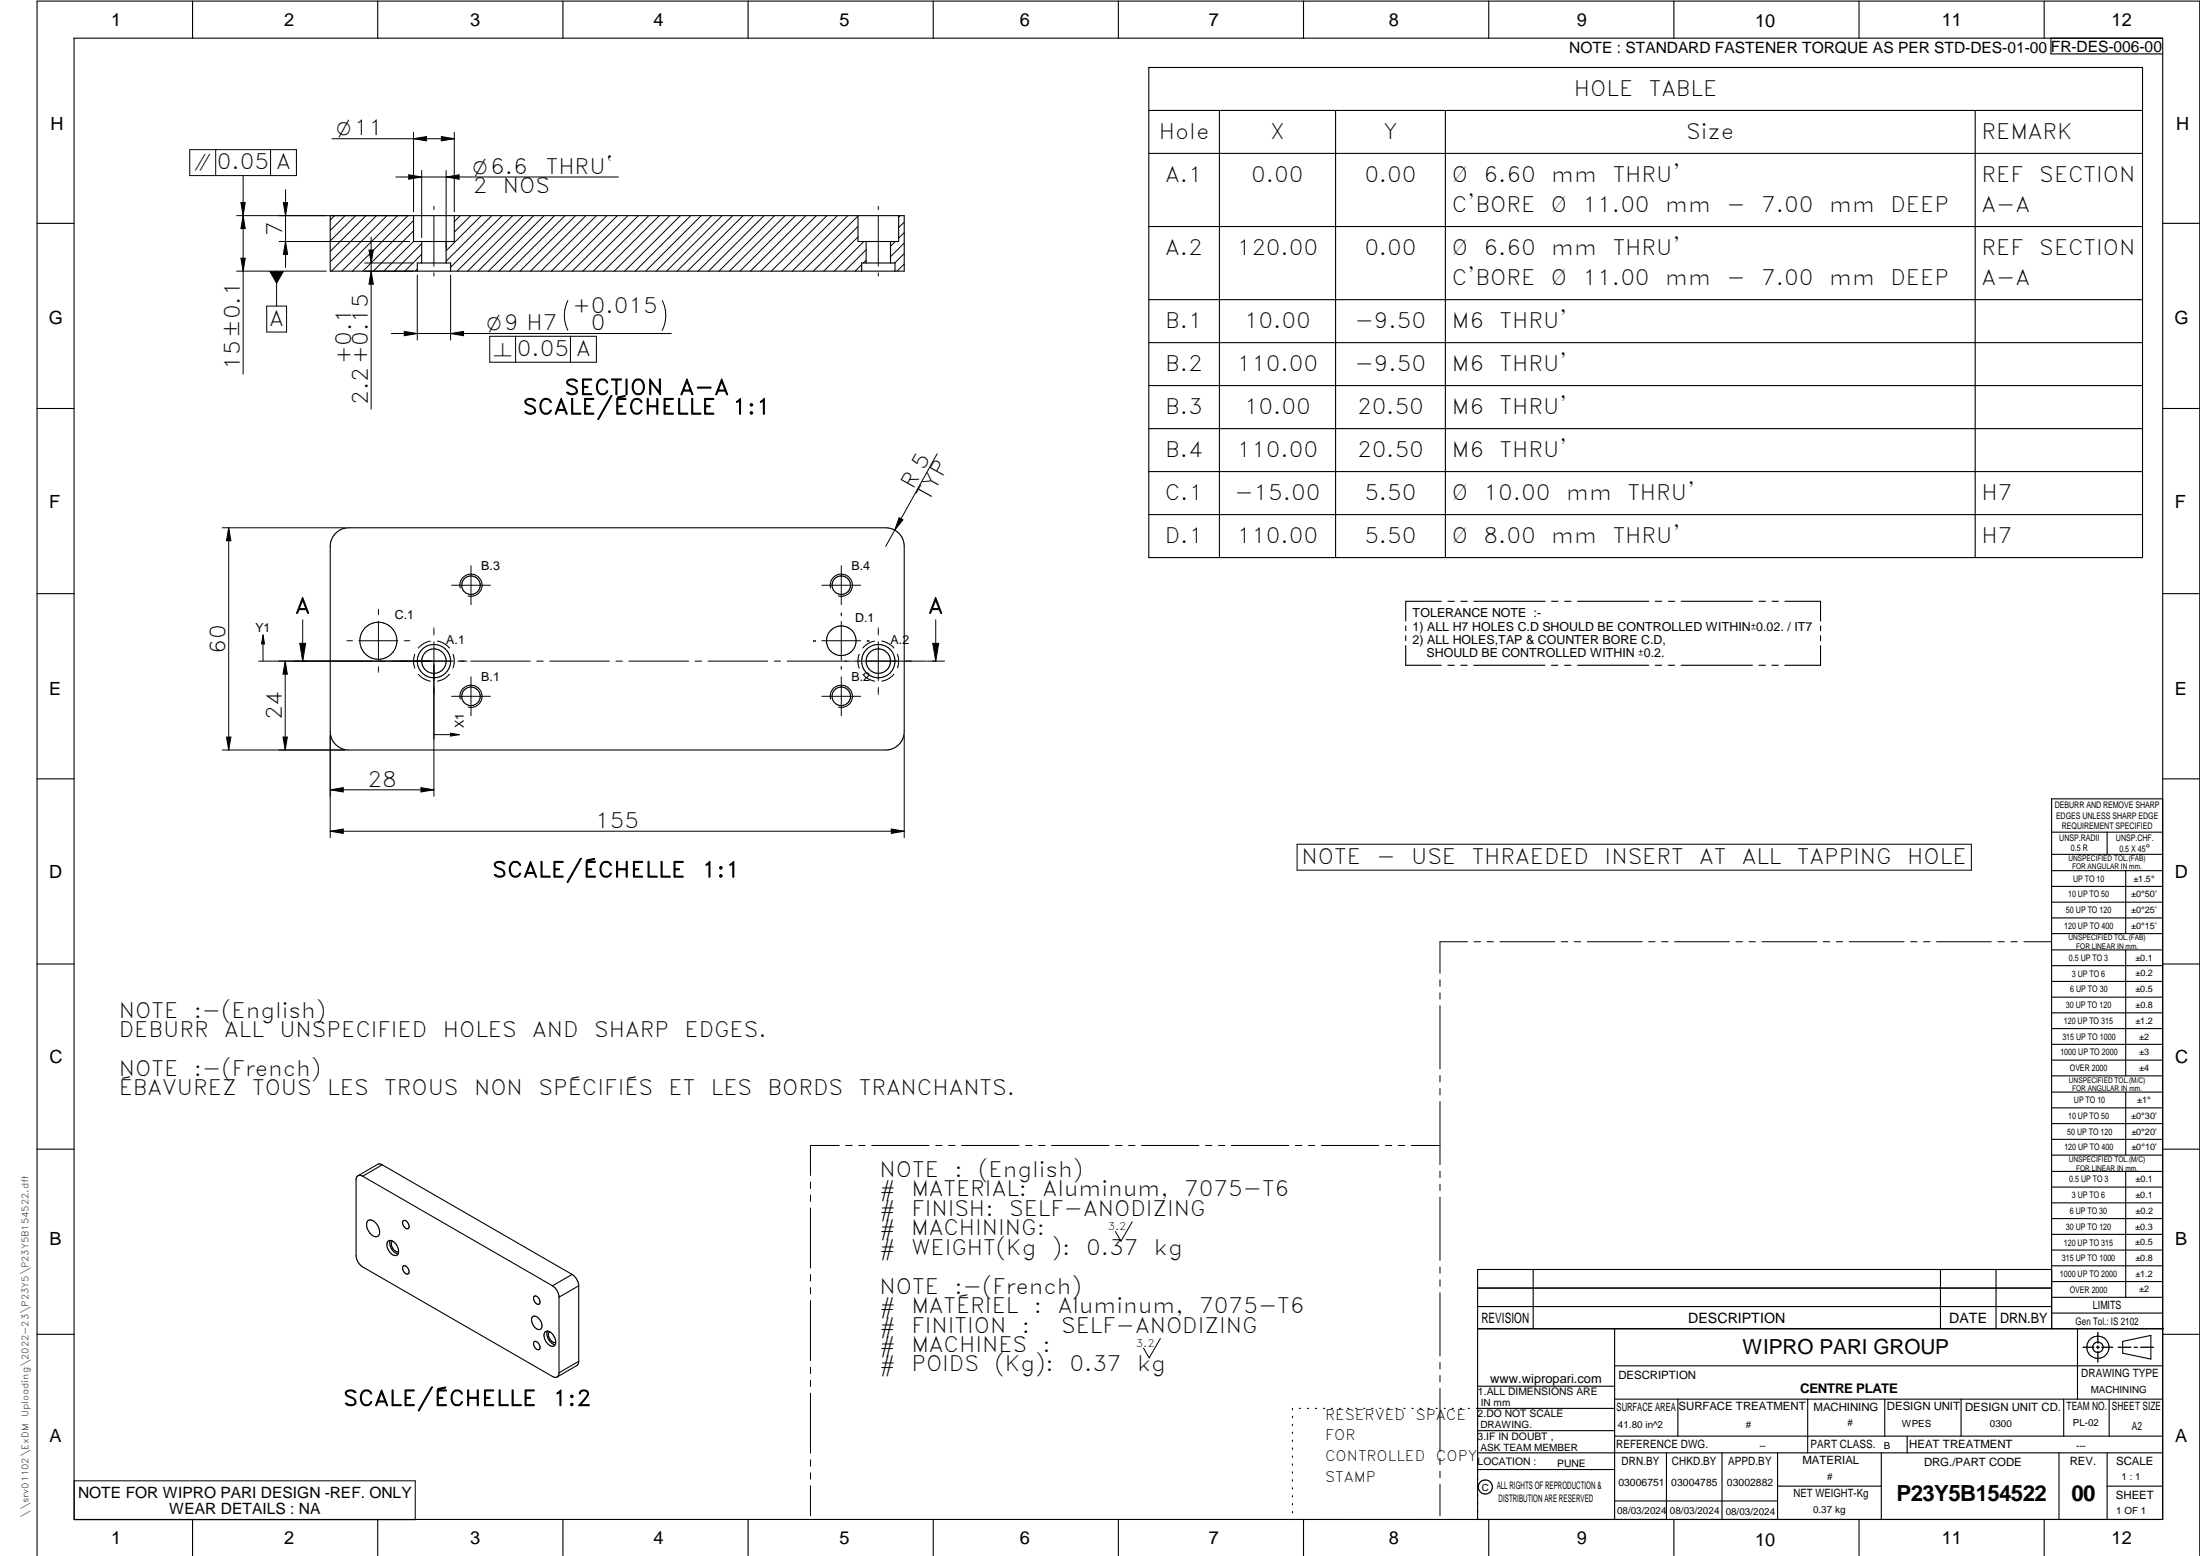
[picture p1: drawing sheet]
<svg xmlns="http://www.w3.org/2000/svg" width="594mm" height="420mm" viewBox="0 0 594 420" stroke-linecap="round" stroke-linejoin="round" font-family="sans-serif">
<g fill="none" stroke="#000" stroke-width=".3">
<path d="M20 10.3h564v400h-564zM52 .3v10M102 .3v10M152 .3v10M202 .3v10M252 .3v10M302 .3v10M310.2 18.2h268.4v132.4h-268.4zM352 .3v10M402 .3v10M452 .3v10M502 .3v10"/>
<path d="M552 .3v10M553.8 10.3v4.3h30.2M310.2 29.8h268.4M329.3 29.8v120.8M360.7 29.8v120.8M390.3 29.8v120.8M533.4 29.8v120.8M89.2 58.2h155v15h-155zM111.7 58.2v7h11v-7M231.7 58.2v7h11v-7M310.2 41.4h268.4M10 60.3h10"/>
<path d="M112.7 73.2v-2.2h9v2.2M113.9 65.2v5.8M120.5 65.2v5.8M232.7 73.2v-2.2h9v2.2M233.9 65.2v5.8M240.5 65.2v5.8M310.2 61.2h268.4M584 60.3h10M310.2 80.9h268.4M310.2 92.5h268.4M10 110.3h10M310.2 104.1h268.4"/>
<path d="M310.2 115.7h268.4M584 110.3h10M310.2 127.3h268.4M310.2 139h268.4M90.7 144l1.6-1.1 1.9-.4h145a5 5 0 0 1 5 5v50a5 5 0 0 1-5 5h-145a5 5 0 0 1-5-5v-50l.3-1.9zM10 160.3h10M379.6 169v1.3M379.6 171.7v1.3M379.6 174.3v5.3h9.6M389.2 162.4h-9.6v5.3M391 179.6h1.7M391 162.4h1.7"/>
<path d="M394.5 179.6h1.7M394.5 162.4h1.7M398 179.6h19.2M398 162.4h19.2M419 179.6h1.7M419 162.4h1.7M422.5 179.6h1.7M422.5 162.4h1.7M426 179.6h19.2M426 162.4h19.2M447 179.6h1.7M447 162.4h1.7"/>
<path d="M450.5 179.6h1.7M450.5 162.4h1.7M454 179.6h19.2M454 162.4h19.2M475 179.6h1.7M475 162.4h1.7M478.5 179.6h1.7M478.5 162.4h1.7M482 162.4h9.6v5.3M491.6 174.3v5.3h-9.6M491.6 169v1.3M491.6 171.7v1.3"/>
<path d="M584 160.3h10M10 210.3h10M584 215.7h-30v143.1M584 210.3h10M554 230.7h30M554 224.7h30M554 235.1h30M554 239.4h30M569 224.7v6M574 235.1v17M554 243.6h30M554 247.9h30"/>
<path d="M554 252.1h30M554 256.5h30M574 256.5v34M10 260.3h10M554 260.8h30M554 265h30M554 269.3h30M554 273.5h30M554 277.7h30M584 260.3h10M554 282h30M554 286.3h30"/>
<path d="M554 290.5h30M554 294.9h30M554 299.1h30M574 294.9v17M10 310.3h10M97.9 317.6l51.3 29.6M97.9 317.6a1.08 1.08 0 0 0-1.2-.1 1.08 1.08 0 0 0-.5 1.1v20.4a3.9 3.9 0 0 0 1.7 3.1l51.3 29.6a1.07 1.07 0 0 0 1.2 .1 1.07 1.07 0 0 0 .6-1.1M103.2 314.5l51.3 29.6M103.2 314.5l-5.3 3.1M103.2 314.5l-.7-.2-.5 .1-5.3 3.1M554 303.4h30M554 307.7h30"/>
<path d="M554 311.9h30M554 316.3h30M574 316.3v34M584 310.3h10M99.3 329.7a2.06 2.06 0 0 1 2.8 1.5 1.89 1.89 0 0 1-.3 2.7 3.2 3.2 0 0 1-2.5-4.2zM104.7 335.2a1.91 1.91 0 0 1 2.7 1.5 1.4 1.4 0 0 1-.7 2.3 2.98 2.98 0 0 1-2-3.8zM105.4 334.9a3.1 3.1 0 0 0 2.1 3.7M106 335.1a1.92 1.92 0 0 0 1.6 2.9M109 329.6a1.44 1.44 0 0 1 1.2 2.1 1.44 1.44 0 0 1-1.2-2.1zM554 320.5h30M554 324.8h30M554 329.1h30"/>
<path d="M554 333.3h30M554 337.5h30M108.8 341.9a1.32 1.32 0 0 1 1.4 .4 1.32 1.32 0 0 1 .2 1.4 .81 .81 0 0 1-.8 .3 .81 .81 0 0 1-.6-.7l-.3-.9zM143.8 355.5a2.05 2.05 0 0 1 2.5 2.1 .98 .98 0 0 1-.4 1.3 .98 .98 0 0 1-1.3-.3 2.42 2.42 0 0 1-.8-3.1zM144.2 350.1a1.16 1.16 0 0 1 1.6 1.2 .64 .64 0 0 1-.2 .9 .64 .64 0 0 1-.9-.3l-.5-.8zM147.2 359.7a1.5 1.5 0 0 1 2.2 .8 2.26 2.26 0 0 1 .2 2.9 2.48 2.48 0 0 1-2.7-2.5zM147.8 359.4a3 3 0 0 0 2.1 3.7M148.4 359.6a1.94 1.94 0 0 0 1.7 2.9M149.2 347.2a4 4 0 0 1 1.8 3.1M151 350.3v20.4M154.5 344.1l-5.3 3.1M154.5 344.1a3.9 3.9 0 0 1 1.8 3.1"/>
<path d="M156.3 347.2v20.4M156.3 347.2l-5.3 3.1M399 358.8h185.3M399 352.8h155M399 347.8h155M414 342.8v16M436 358.8v51.5M524 342.8v16M539 342.8v16M554 342.8h-155v67.5M554 341.8h30M554 346.1h30"/>
<path d="M554 350.3h30M554 354.6h30M561 358.8v19M10 360.3h10M144.2 362.4a1.16 1.16 0 0 1 1.6 1.2 .63 .63 0 0 1-.2 .8 .63 .63 0 0 1-.9-.2l-.5-.8zM156.3 367.6l-.2 .7-.4 .4-5.3 3.1M156.3 367.6l-5.3 3.1M399 374.3h37M436 368.8h148M436 377.8h148M453.1 377.8v10M488.1 377.8v14.5"/>
<path d="M508.9 377.8v10M529.6 377.8v10M557.3 377.8v10M569.5 377.8v10M573.2 362.2l7.6-1.6v6.4l-7.6-1.6zM584 360.3h10M349 380.3v.3M349 382.4v.4M349 384.6v.3M349 386.7v.4M349 388.9v.3M349 391v.4"/>
<path d="M349 393.2v.3M349 395.3v.3M349 397.4v.4M349 399.6v.3M350.9 380.3h.3M353 380.3h.3M355.2 380.3h.3M357.4 380.3h.3M359.6 380.3h.3M361.7 380.3h.3M363.9 380.3h.3M366.1 380.3h.3"/>
<path d="M368.3 380.3h.3M370.4 380.3h.3M372.6 380.3h.3M374.8 380.3h.3M376.9 380.3h.4M379.1 380.3h.3M381.3 380.3h.3M383.4 380.3h.4M385.6 380.3h.4M387.8 380.3h.3M390 380.3h.3M392.1 380.3h.4"/>
<path d="M394.3 380.3h.4M396.5 380.3h.3M399 396.8h37M399 392.3h185M399 386.3h37M436 387.8h148M436 380.3h-37.3M450 392.3v18M465 392.3v18M480 392.3v18M508 392.3v18M515 387.8v4.5"/>
<path d="M556 392.3v18M569 392.3v18M52 410.3v9.8M102 410.3v9.8M152 410.3v9.8M202 410.3v9.8M252 410.3v9.8M302 410.3v9.8M349 401.7v.4M349 403.9v.3M349 406v.4M349 408.2v.3"/>
<path d="M352 410.3v9.8M402 410.3v9.8M436 405.3h44M452 410.3v9.8M480 401.3h28M502 410.3v9.8M552 410.3v9.8M569 401.3h15M10 420.1v-419.8h584v419.8"/>
<circle cx="127.2" cy="158" r="2.5"/>
<circle cx="227.2" cy="158" r="2.5"/>
<circle cx="102.2" cy="173" r="5"/>
<circle cx="117.2" cy="178.5" r="3.3"/>
<circle cx="117.2" cy="178.5" r="4.5"/>
<circle cx="227.2" cy="173" r="4"/>
<circle cx="237.2" cy="178.5" r="3.3"/>
<circle cx="237.2" cy="178.5" r="4.5"/>
<circle cx="127.2" cy="188" r="2.5"/>
<circle cx="227.2" cy="188" r="2.5"/>
<circle cx="566.5" cy="363.8" r="1.4"/>
<circle cx="566.5" cy="363.8" r="3"/>
<circle cx="401.1" cy="401.5" r="1.91"/>
</g>
<g fill="none" stroke="#000" stroke-width=".27">
<path d="M89.6 37.5h33.1M111.7 35.7v21.5M111.7 37.5l3.5-.6v1.1zM119.2 36.9l3.5 .6-3.5 .5zM122.7 35.7v21.5M51.2 40.4h28.8v7h-28.8zM58.2 40.4v7M65.1 54.7h1.1l-.5 3.5zM65.7 47.4v53.6M65.7 58.2l.5 3.5h-1.1zM73.1 40.4v7M76.5 54.7h1.2l-.6 3.5z"/>
<path d="M77.1 51.2v21M90.4 58.2l-1.2 1.2M93.2 58.2l-4 4M96 58.2l-6.8 6.9M98.8 58.2l-9.6 9.7M101.7 58.2l-12.5 12.5M104.5 58.2l-15 15M106.9 47.8h60.1M107.3 58.2l-15 15M110.2 58.2l-15 15M110.4 47.2l3.5 .6-3.5 .6zM110.6 58.2h-46.7"/>
<path d="M111.7 59.5l-13.7 13.7M113.9 46v18.2M117.2 55.7v.9M117.2 58.4v13.5M120.5 47.8l3.5-.6v1.2zM120.5 46v21.1M124.3 58.2l-1.6 1.6M127.1 58.2l-4.4 4.5M130 58.2l-9.5 9.5M132.8 58.2l-12.3 12.3M135.6 58.2l-13.9 14M138.4 58.2l-15 15"/>
<path d="M141.3 58.2l-15 15M144.1 58.2l-15 15M146.9 58.2l-15 15M149.7 58.2l-14.9 15M152.6 58.2l-15 15M155.4 58.2l-15 15M158.2 58.2l-15 15M161.1 58.2l-15 15M163.9 58.2l-15 15M166.7 58.2l-15 15M169.6 58.2l-15 15M172.4 58.2l-15 15"/>
<path d="M175.2 58.2l-15 15M178 58.2l-15 15M180.9 58.2l-15 15M183.7 58.2l-15 15M186.5 58.2l-15 15M189.4 58.2l-15 15M192.2 58.2l-15 15M195 58.2l-15 15M197.8 58.2l-15 15M200.7 58.2l-15 15M203.5 58.2l-15 15M206.3 58.2l-15 15"/>
<path d="M209.2 58.2l-15 15M212 58.2l-15 15M214.8 58.2l-15 15M217.6 58.2l-15 15M220.5 58.2l-15 15M223.3 58.2l-15 15M226.1 58.2l-15 15M229 58.2l-15.1 15M231.7 58.3l-14.9 14.9M237.2 55.7v.9M237.2 58.4v13.5M243.1 58.2l-.4 .4"/>
<path d="M244.2 60l-1.5 1.5M63.9 73.2h24.2M65.1 69.7h1.1l-.5 3.5zM74.7 73.2v9.5M75.3 65.2h35.3M77.1 65.2l.6 3.5h-1.2zM98.5 71h13.1M98.5 73.2h13.1M99.6 67.5h1.2l-.6 3.5zM100.2 64v46.5M100.2 73.2l.6 3.5h-1.2zM111.7 62.4l-10.9 10.8"/>
<path d="M111.7 65.2l-8.1 8M112.7 72.7l-.6 .5M112.7 74.3v17.5M113.9 65.8l-7.4 7.4M113.9 68.6l-4.6 4.6M117.2 73.7v.8M121.7 74.3v17.5M231.7 64l-9.3 9.2M231.7 61.2l-12.1 12M232.7 71.5l-1.8 1.7M233.3 65.2l-8 8M233.9 70.3l-.8 .7"/>
<path d="M233.9 67.4l-5.8 5.8M237.2 73.7v.8M241.8 65.2l-1.3 1.3M244.2 71.3l-2 1.9M244.2 68.5l-2.6 2.5M244.2 62.8l-1.5 1.5M244.2 65.6l-3.7 3.7M72 82.7h5.4v7h-5.4zM105.7 90.1h75.6M109.2 89.5l3.5 .6-3.5 .6zM121.7 90.1l3.5-.6v1.2zM132.2 90.8h28.9v7h-28.9z"/>
<path d="M139.2 90.8v7M153.3 81.2a9 9 0 0 0 0 8M154 90.8v7M178.8 81.2a9 9 0 0 1 0 8M242.8 139.8l1 .6-2.2 2.8zM253.1 122.5l-13.9 25M60 142.5h33.1M61.8 142.5l.6 3.5h-1.2zM61.8 142.5v60M121.9 158h10.5M124.3 158.8a3 3 0 0 1 2.6-3.8 3 3 0 0 1 3.3 3.3 3 3 0 0 1-3.8 2.6M127.2 152.8v10.5"/>
<path d="M221.9 158h10.5M224.3 158.8a3 3 0 0 1 2.6-3.8 3 3 0 0 1 3.3 3.3 3 3 0 0 1-3.8 2.6M227.2 152.8v10.5M71 171.5v7M71 171.5l.4 2.4h-.8zM77 178.5v24M77 178.5l.6 3.5h-1.2zM81 173.7h1.5l-.8 4.8zM81.7 167.3v11.2M93.7 173h.1M93.9 173h1.1M95.1 173h.1"/>
<path d="M96.9 173h10.5M102.2 164.5v.1M102.2 164.7v1.1M102.2 166h.1M102.2 167.8v10.5M109.2 173h.1M109.4 173h1M110.6 173h.1M112 176.7l-.3 2.2 .3 1.5M116.2 173.1l-1.8 .7-1.4 1.2M117.2 169.5v.1M117.2 169.8v1.5"/>
<path d="M117.2 171.4v.1M117.2 173.3v41.7M118.1 173.1l2.1 .8 1.2 1.1M122.3 176.6l.4 1.9-.4 1.9M122.4 178.5h-52.6M125.9 178.5h-2.3M126.1 178.5h.1M127.1 178.5h16.1M145 178.5h1.7M148.5 178.5h16.1M166.3 178.5h1.8M169.8 178.5h16.1"/>
<path d="M187.7 178.5h1.7M191.2 178.5h16.1M209.1 178.5h1.7M212.6 178.5h17.3M219.7 173h.1M219.8 173h.3M220.2 173h.1M221.9 173h10.5M227.2 166h.1M227.2 165.5h.1M227.2 165.6v.3M227.2 167.8v10.5"/>
<path d="M230.1 178.5h.1M230.4 178.5h19.6M232 176.7l-.3 2.2 .3 1.5M234.2 173h.1M234.2 173h.4M234.6 173h.1M236.2 173.1l-1.8 .7-1.4 1.2M237.2 169.5v.1M237.2 169.8v1.5M237.2 171.5h.1M237.2 173.3v10.5M238.1 173.1l2.1 .8 1.2 1.1"/>
<path d="M242.3 176.6l.4 1.9-.3 1.9M250.3 178.5h4.8M251.9 173.7h1.6l-.8 4.8zM252.7 167.3v11.2M61.2 199h1.2l-.6 3.5zM76.4 199h1.2l-.6 3.5zM89.2 198.6v27.6M102.2 180v.1M102.2 180.2v1.1M102.2 181.5h.1M113 182.1l1.4 1.2 1.8 .6M117.2 198.4h6.8"/>
<path d="M121.4 182.1l-1.2 1-2.1 .8M121.6 198l2.4 .4-2.4 .4zM121.9 188h10.5M124.3 188.8a3 3 0 0 1 2.6-3.8 3 3 0 0 1 3.3 3.3 3 3 0 0 1-3.8 2.6M127.2 182.8v10.5M221.9 188h10.5M224.3 188.8a3 3 0 0 1 2.6-3.8 3 3 0 0 1 3.3 3.3 3 3 0 0 1-3.8 2.6M227.2 180h.1M227.2 180.5h.1M227.2 180.1v.3M227.2 182.8v10.5M233 182.1l1.4 1.2 1.8 .6"/>
<path d="M237.2 185.5v.1M237.2 185.8v1.4M237.2 187.4v.1M241.4 182.1l-1.2 1-2 .8M244.2 198.6v27.6M60 202.5h33.1M89.2 213.3h28M89.2 213.3l3.5-.6v1.1zM113.7 212.7l3.5 .6-3.5 .5zM89.2 224.5l3.5-.6v1.1zM89.2 224.5h155M240.7 223.9l3.5 .6-3.5 .5z"/>
<path d="M350.3 228h182v7h-182zM396.3 254.3h-7.5v8.5M398 254.3h1.8M401.5 254.3h1.8M405 254.3h14.9M421.6 254.3h1.7M425.1 254.3h1.7M428.6 254.3h14.8M445.2 254.3h1.7M448.7 254.3h1.7M452.2 254.3h14.8M468.8 254.3h1.7"/>
<path d="M472.3 254.3h1.7M475.8 254.3h14.8M492.4 254.3h1.7M495.9 254.3h1.7M499.4 254.3h14.8M515.9 254.3h1.8M519.4 254.3h1.8M522.9 254.3h14.9M539.5 254.3h1.7M543 254.3h1.7M546.5 254.3h7.4M388.8 264.6v1.7"/>
<path d="M388.8 268.1v1.7M388.8 271.6v17M388.8 290.4v1.8M388.8 293.9v1.8M388.8 297.4v17.1M218.9 319.2v1.7M226.6 309.3h-7.7v8.1M228.4 309.3h1.7M231.9 309.3h1.7M235.4 309.3h15.5M252.7 309.3h1.7M256.2 309.3h1.7"/>
<path d="M259.7 309.3h15.5M277 309.3h1.7M280.5 309.3h1.7M284 309.3h15.5M301.2 309.3h1.8M304.8 309.3h1.7M308.2 309.3h15.6M325.5 309.3h1.8M329 309.3h1.8M332.5 309.3h15.6M349.8 309.3h1.8M353.3 309.3h1.7"/>
<path d="M356.8 309.3h15.5M374.1 309.3h1.7M377.6 309.3h1.7M381.1 309.3h7.7M388.8 316.3v1.7M388.8 319.8v1.7M218.9 322.7v1.7M218.9 326.2v16.2M305.7 329.9l-3 5.3-1.5-2.7M388.8 323.3v17M218.9 344.2v1.7M218.9 347.7v1.7"/>
<path d="M218.9 351.2v16.2M388.8 342.1v1.7M388.8 345.6v1.7M388.8 349.1v17.1M218.9 369.2v1.7M218.9 372.7v1.7M218.9 376.2v16.2M313.3 361.4l-3 5.3-1.5-2.7M388.8 367.9v1.8M388.8 371.4v1.7M388.8 374.9v17.1M20 399.9h92.1v10.5h-92.1z"/>
<path d="M218.9 394.2v1.7M218.9 397.7v1.7M388.8 393.8v1.7M388.8 397.3v1.7M218.9 401.2v8.1M388.8 400.8v8.5"/>
</g>
<path d="M566.5 359.8v2.9M562.5 363.8h2.9M566.1 363.8h.8M566.5 363.5v.7M566.5 364.9v2.9M567.6 363.8h2.9M572 363.8h3.4M576.3 363.8h.9M578.1 363.8h3.4" fill="none" stroke="#000" stroke-width=".36"/>
<g fill="#000">
<path d="M111.7 37.5l3.5-.6v1.1zM119.2 36.9l3.5 .6-3.5 .5zM65.1 54.7h1.1l-.5 3.5zM76.5 54.7h1.2l-.6 3.5zM110.4 47.2l3.5 .6-3.5 .6zM120.5 47.8l3.5-.6v1.2zM65.7 58.2l.5 3.5h-1.1zM65.1 69.7h1.1l-.5 3.5zM77.1 65.2l.6 3.5h-1.2zM72.7 73.2h4l-2 3.5zM99.6 67.5h1.2l-.6 3.5zM100.2 73.2l.6 3.5h-1.2z"/>
<path d="M109.2 89.5l3.5 .6-3.5 .6zM121.7 90.1l3.5-.6v1.2zM61.8 142.5l.6 3.5h-1.2zM242.8 139.8l1 .6-2.2 2.8zM71 171.5l.4 2.4h-.8zM81 173.7h1.5l-.8 4.8zM251.9 173.7h1.6l-.8 4.8zM61.2 199h1.2l-.6 3.5zM76.4 199h1.2l-.6 3.5zM77 178.5l.6 3.5h-1.2zM121.6 198l2.4 .4-2.4 .4zM89.2 213.3l3.5-.6v1.1z"/>
<path d="M113.7 212.7l3.5 .6-3.5 .5zM89.2 224.5l3.5-.6v1.1zM240.7 223.9l3.5 .6-3.5 .5z"/>
</g>
<g font-size="6">
<text x="512.1" y="405.2">P23Y5B154522</text>
<text x="559.4" y="405.2">00</text>
</g>
<g font-size="5.7">
<text x="425" y="25.9">HOLE</text>
<text x="445.2" y="25.9">TABLE</text>
<text x="312.9" y="37.5">Hole</text>
<text x="343" y="37.5">X</text>
<text x="373.6" y="37.5">Y</text>
<text x="455.4" y="37.5">Size</text>
<text x="535.1" y="37.5">REMARK</text>
<text x="58.6" y="45.7">0.05 A</text>
<text x="147.4" y="46.9">THRU`</text>
<text x="127.7" y="52.2">2</text>
<text x="135.8" y="52.2">NOS</text>
<text x="314.7" y="49.1">A.1</text>
<text x="337.9" y="49.1">0.00</text>
<text x="368.4" y="49.1">0.00</text>
<text x="392" y="49.1">Ø</text>
<text x="400.6" y="49.1">6.60</text>
<text x="418.9" y="49.1">mm</text>
<text x="435.5" y="49.1">THRU'</text>
<text x="535.1" y="49.1">REF</text>
<text x="550.7" y="49.1">SECTION</text>
<text x="392" y="57.3">C'BORE</text>
<text x="418.8" y="57.3">Ø</text>
<text x="427.4" y="57.3">11.00</text>
<text x="449.6" y="57.3">mm</text>
<text x="466.2" y="57.3">-</text>
<text x="475.6" y="57.3">7.00</text>
<text x="493.9" y="57.3">mm</text>
<text x="510.5" y="57.3">DEEP</text>
<text x="535.1" y="57.3">A-A</text>
<text x="76.2" y="63.7" transform="rotate(-90 76.2 63.7)">7</text>
<text x="314.7" y="68.9">A.2</text>
<text x="334" y="68.9">120.00</text>
<text x="368.4" y="68.9">0.00</text>
<text x="392" y="68.9">Ø</text>
<text x="400.6" y="68.9">6.60</text>
<text x="418.9" y="68.9">mm</text>
<text x="435.5" y="68.9">THRU'</text>
<text x="535.1" y="68.9">REF</text>
<text x="550.7" y="68.9">SECTION</text>
<text x="392" y="77">C'BORE</text>
<text x="418.8" y="77">Ø</text>
<text x="427.4" y="77">11.00</text>
<text x="449.6" y="77">mm</text>
<text x="466.2" y="77">-</text>
<text x="475.6" y="77">7.00</text>
<text x="493.9" y="77">mm</text>
<text x="510.5" y="77">DEEP</text>
<text x="535.1" y="77">A-A</text>
<text x="72.7" y="87.9">A</text>
<text x="154.6" y="84.6">+0.015</text>
<text x="159.5" y="89.2">0</text>
<text x="314.7" y="88.6">B.1</text>
<text x="335.9" y="88.6">10.00</text>
<text x="365.8" y="88.6">-9.50</text>
<text x="392" y="88.6">M6</text>
<text x="404.9" y="88.6">THRU'</text>
<text x="64.8" y="99.8" transform="rotate(-90 64.8 99.8)">15±0.1</text>
<text x="94.8" y="98.4" transform="rotate(-90 94.8 98.4)">+0.1</text>
<text x="139.6" y="96.1">0.05 A</text>
<text x="314.7" y="100.2">B.2</text>
<text x="334" y="100.2">110.00</text>
<text x="365.8" y="100.2">-9.50</text>
<text x="392" y="100.2">M6</text>
<text x="404.9" y="100.2">THRU'</text>
<text x="152.5" y="106.6">SECTION</text>
<text x="183.5" y="106.6">A-A</text>
<text x="99.3" y="109.3" transform="rotate(-90 99.3 109.3)">2.2+0.15</text>
<text x="141.2" y="111.8">SCALE/ÉCHELLE</text>
<text x="197.7" y="111.8">1:1</text>
<text x="314.7" y="111.8">B.3</text>
<text x="335.9" y="111.8">10.00</text>
<text x="366.5" y="111.8">20.50</text>
<text x="392" y="111.8">M6</text>
<text x="404.9" y="111.8">THRU'</text>
<text x="314.7" y="123.5">B.4</text>
<text x="334" y="123.5">110.00</text>
<text x="366.5" y="123.5">20.50</text>
<text x="392" y="123.5">M6</text>
<text x="404.9" y="123.5">THRU'</text>
<text x="246.6" y="132.4" transform="rotate(-61 246.6 132.4)">R 5</text>
<text x="250.9" y="135.5" transform="rotate(-61 250.9 135.5)">TYP</text>
<text x="314.6" y="135.1">C.1</text>
<text x="333.3" y="135.1">-15.00</text>
<text x="368.4" y="135.1">5.50</text>
<text x="392" y="135.1">Ø</text>
<text x="400.6" y="135.1">10.00</text>
<text x="422.9" y="135.1">mm</text>
<text x="439.5" y="135.1">THRU'</text>
<text x="535.1" y="135.1">H7</text>
<text x="314.6" y="146.7">D.1</text>
<text x="334" y="146.7">110.00</text>
<text x="368.4" y="146.7">5.50</text>
<text x="392" y="146.7">Ø</text>
<text x="400.6" y="146.7">8.00</text>
<text x="418.9" y="146.7">mm</text>
<text x="435.5" y="146.7">THRU'</text>
<text x="535.1" y="146.7">H7</text>
<text x="79.7" y="165.6">A</text>
<text x="250.6" y="165.6">A</text>
<text x="60.9" y="176.5" transform="rotate(-90 60.9 176.5)">60</text>
<text x="76.1" y="194.5" transform="rotate(-90 76.1 194.5)">24</text>
<text x="99.2" y="212.4">28</text>
<text x="160.8" y="223.6">155</text>
<text x="351.5" y="233.2">NOTE</text>
<text x="371.7" y="233.2">-</text>
<text x="381.1" y="233.2">USE</text>
<text x="397.4" y="233.2">THRAEDED</text>
<text x="433.3" y="233.2">INSERT</text>
<text x="458.8" y="233.2">AT</text>
<text x="470.3" y="233.2">ALL</text>
<text x="485.2" y="233.2">TAPPING</text>
<text x="515" y="233.2">HOLE</text>
<text x="132.9" y="236.9">SCALE/ÉCHELLE</text>
<text x="189.5" y="236.9">1:1</text>
<text x="32.1" y="274.8">NOTE</text>
<text x="52.3" y="274.8">:-(English)</text>
<text x="32.1" y="280">DEBURR</text>
<text x="60.6" y="280">ALL</text>
<text x="75.4" y="280">UNSPECIFIED</text>
<text x="119.6" y="280">HOLES</text>
<text x="143.7" y="280">AND</text>
<text x="160.4" y="280">SHARP</text>
<text x="184.8" y="280">EDGES.</text>
<text x="32.1" y="290.5">NOTE</text>
<text x="52.3" y="290.5">:-(French)</text>
<text x="32.1" y="295.8">ÉBAVUREZ</text>
<text x="68.1" y="295.8">TOUS</text>
<text x="88.4" y="295.8">LES</text>
<text x="103.7" y="295.8">TROUS</text>
<text x="128" y="295.8">NON</text>
<text x="145.4" y="295.8">SPÉCIFIÉS</text>
<text x="180.5" y="295.8">ET</text>
<text x="191.9" y="295.8">LES</text>
<text x="207.3" y="295.8">BORDS</text>
<text x="231.9" y="295.8">TRANCHANTS.</text>
<text x="237.5" y="317.8">NOTE</text>
<text x="257.7" y="317.8">:</text>
<text x="264.2" y="317.8">(English)</text>
<text x="237.5" y="323.1">#</text>
<text x="246.1" y="323.1">MATERIAL:</text>
<text x="281.6" y="323.1">Aluminum,</text>
<text x="319.8" y="323.1">7075-T6</text>
<text x="237.5" y="328.3">#</text>
<text x="246.1" y="328.3">FINISH:</text>
<text x="272.5" y="328.3">SELF-ANODIZING</text>
<text x="237.5" y="333.6">#</text>
<text x="246.1" y="333.6">MACHINING:</text>
<text x="237.5" y="338.8">#</text>
<text x="246.1" y="338.8">WEIGHT(Kg</text>
<text x="284" y="338.8">):</text>
<text x="293.3" y="338.8">0.37</text>
<text x="311.6" y="338.8">kg</text>
<text x="237.5" y="349.3">NOTE</text>
<text x="257.7" y="349.3">:-(French)</text>
<text x="237.5" y="354.6">#</text>
<text x="237.5" y="359.8">#</text>
<text x="246.1" y="354.6">MATÉRIEL</text>
<text x="246.1" y="359.8">FINITION</text>
<text x="275.9" y="359.8">:</text>
<text x="279.2" y="354.6">:</text>
<text x="285.6" y="354.6">Aluminum,</text>
<text x="286.5" y="359.8">SELF-ANODIZING</text>
<text x="323.9" y="354.6">7075-T6</text>
<text x="237.5" y="365.1">#</text>
<text x="246.1" y="365.1">MACHINES</text>
<text x="281.6" y="365.1">:</text>
<text x="237.5" y="370.3">#</text>
<text x="246.1" y="370.3">POIDS</text>
<text x="268.6" y="370.3">(Kg):</text>
<text x="288.8" y="370.3">0.37</text>
<text x="307.1" y="370.3">kg</text>
<text x="92.7" y="379.6">SCALE/ÉCHELLE</text>
<text x="149.2" y="379.6">1:2</text>
</g>
<text font-size="5.6" x="470.5" y="365.5">WIPRO PARI GROUP</text>
<g font-size="5.4">
<text x="90.9" y="36.6">O11</text>
<text x="52.5" y="45.7">i</text>
<text x="127.7" y="46.9">O6.6</text>
<text x="131.5" y="89.2">O9 H7</text>
<text x="133.3" y="96.1">n</text>
</g>
<g font-size="4.9">
<text x="30" y="7">1</text>
<text x="76.7" y="7">2</text>
<text x="127" y="7">3</text>
<text x="176.5" y="7">4</text>
<text x="226.7" y="7">5</text>
<text x="275.4" y="7">6</text>
<text x="326.4" y="7">7</text>
<text x="375" y="7">8</text>
<text x="425.8" y="7">9</text>
<text x="473.9" y="7.4">10</text>
<text x="524.3" y="7">11</text>
<text x="570.2" y="7">12</text>
<text x="13.6" y="35.2">H</text>
<text x="587.6" y="35.2">H</text>
<text x="13.2" y="87.5">G</text>
<text x="587.2" y="87.5">G</text>
<text x="13.3" y="137.1">F</text>
<text x="587.3" y="137.1">F</text>
<text x="13.3" y="187.6">E</text>
<text x="587.3" y="187.6">E</text>
<text x="13.3" y="237">D</text>
<text x="587.3" y="237">D</text>
<text x="13.4" y="287.1">C</text>
<text x="587.4" y="287.1">C</text>
<text x="13.4" y="336.3">B</text>
<text x="587.4" y="336.3">B</text>
<text x="13.4" y="389.3">A</text>
<text x="587.4" y="389.3">A</text>
<text x="30" y="417">1</text>
<text x="76.7" y="417">2</text>
<text x="127" y="417">3</text>
<text x="176.5" y="417">4</text>
<text x="226.7" y="417">5</text>
<text x="275.4" y="417">6</text>
<text x="326.4" y="417">7</text>
<text x="375" y="417">8</text>
<text x="425.8" y="417">9</text>
<text x="473.9" y="417.4">10</text>
<text x="524.3" y="417">11</text>
<text x="570.2" y="417">12</text>
</g>
<g font-size="4.2">
<text x="423.7" y="14.3">NOTE : STANDARD FASTENER TORQUE AS PER STD-DES-01-00</text>
<text x="553.8" y="14">FR-DES-006-00</text>
<text x="21.1" y="404.4">NOTE FOR WIPRO PARI DESIGN -REF. ONLY</text>
<text x="45.7" y="408.9">WEAR DETAILS : NA</text>
</g>
<g font-size="3.9">
<text x="357.8" y="383.4">RESERVED</text>
<text x="382.3" y="383.4">SPACE</text>
<text x="357.8" y="388.9">FOR</text>
<text x="357.8" y="394.5">CONTROLLED</text>
<text x="387.8" y="394.5">COPY</text>
<text x="357.8" y="400.1">STAMP</text>
</g>
<g font-size="3.8">
<text x="400.1" y="357.1">REVISION</text>
<text x="455.9" y="357.1">DESCRIPTION</text>
<text x="526.4" y="357.1">DATE</text>
<text x="540.1" y="357.1">DRN.BY</text>
</g>
<text font-size="3.6" x="486.1" y="376.2">CENTRE PLATE</text>
<text font-size="3.5" x="402.4" y="373.3">www.wipropari.com</text>
<g font-size="3.4">
<text x="130" y="153.9">B.3</text>
<text x="229.9" y="153.9">B.4</text>
<text x="106.6" y="167.2">C.1</text>
<text x="230.9" y="167.9">D.1</text>
<text x="381.5" y="166.7">TOLERANCE NOTE :-</text>
<text x="69" y="170.6">Y1</text>
<text x="120.5" y="173.9">A.1</text>
<text x="240.5" y="173.9">A.2</text>
<text x="381.5" y="170.3">1) ALL H7 HOLES C.D SHOULD BE CONTROLLED WITHINu0.02. / IT7</text>
<text x="381.5" y="173.9">2) ALL HOLES,TAP &amp; COUNTER BORE C.D,</text>
<text x="385.2" y="177.5">SHOULD BE CONTROLLED WITHIN u0.2.</text>
<text x="130" y="183.9">B.1</text>
<text x="229.9" y="183.9">B.2</text>
<text x="125.2" y="196.7" transform="rotate(-90 125.2 196.7)">X1</text>
</g>
<g font-size="3.1">
<text x="565.2" y="353.5">LIMITS</text>
<text x="562" y="371.7">DRAWING TYPE</text>
<text x="437" y="372.3">DESCRIPTION</text>
<text x="436.5" y="380.9">SURFACE AREA</text>
<text x="453.3" y="380.9">SURFACE TREATMENT</text>
<text x="489.7" y="380.9">MACHINING</text>
<text x="509.5" y="380.9">DESIGN UNIT</text>
<text x="530.6" y="380.9">DESIGN UNIT CD.</text>
<text x="558" y="380.7">TEAM NO.</text>
<text x="570.3" y="380.7">SHEET SIZE</text>
<text x="575.6" y="386.1">A2</text>
<text x="436.4" y="391.1">REFERENCE DWG.</text>
<text x="437.9" y="395.5">DRN.BY</text>
<text x="451.5" y="395.5">CHKD.BY</text>
<text x="466.6" y="395.5">APPD.BY</text>
<text x="486.7" y="395.4">MATERIAL</text>
<text x="488.9" y="391">PART CLASS.</text>
<text x="515.6" y="391">HEAT TREATMENT</text>
<text x="519.6" y="395.9">DRG./PART CODE</text>
<text x="558.9" y="395.6">REV.</text>
<text x="571.4" y="395.6">SCALE</text>
<text x="484.3" y="404.3">NET WEIGHT-Kg</text>
<text x="571.4" y="404.7">SHEET</text>
</g>
<text font-size="3" x="579.5" y="230.1">°</text>
<g font-size="2.8">
<text x="299.1" y="332.1">3.2</text>
<text x="560.5" y="357.7">Gen Tol.: IS 2102</text>
<text x="306.7" y="363.6">3.2</text>
<text x="399.1" y="376.7">1.ALL DIMENSIONS ARE</text>
<text x="399" y="382.7">2.DO NOT SCALE</text>
<text x="399" y="388.7">3.IF IN DOUBT ,</text>
<text x="399" y="395.5">LOCATION :</text>
<text x="420.5" y="396">PUNE</text>
<text x="437" y="401.3">03006751</text>
<text x="451.3" y="401.2">03004785</text>
<text x="466.3" y="401.3">03002882</text>
<text x="404.2" y="402">ALL RIGHTS OF REPRODUCTION &amp;</text>
<text x="404.7" y="405.4">DISTRIBUTION ARE RESERVED</text>
</g>
<g font-size="2.7">
<text x="564.6" y="376.2">MACHINING</text>
<text x="399.9" y="379.7">IN mm</text>
<text x="399.8" y="385.7">DRAWING.</text>
<text x="436.9" y="385.5">41.80 in^2</text>
<text x="471.4" y="385.6">#</text>
<text x="498.9" y="385.1">#</text>
<text x="513.6" y="385.3">WPES</text>
<text x="537.3" y="385.2">0300</text>
<text x="559.7" y="385.2">PL-02</text>
<text x="399.8" y="391.8">ASK TEAM MEMBER</text>
<text x="475.1" y="391.2">--</text>
<text x="508.7" y="391.2">B</text>
<text x="560.7" y="391.2">---</text>
<text x="493.4" y="399.6">#</text>
<text x="572.9" y="399.8">1 : 1</text>
<text x="400.1" y="402.5">C</text>
<text x="436.7" y="408.7">08/03/2024</text>
<text x="450.9" y="408.8">08/03/2024</text>
<text x="466" y="409">08/03/2024</text>
<text x="489.6" y="408.5">0.37 kg</text>
<text x="571.5" y="408.7">1 OF 1</text>
</g>
<g font-size="2.5">
<text x="559.2" y="229.9">0.5 R</text>
<text x="572.3" y="230.1">0.5 X 45</text>
<text x="559.4" y="323.5">3 UP TO 6</text>
<text x="558.9" y="327.8">6 UP TO 30</text>
<text x="557.8" y="332">30 UP TO 120</text>
</g>
<g font-size="2.4">
<text x="554.9" y="218.3">DEBURR AND REMOVE SHARP</text>
<text x="555.2" y="221.1">EDGES UNLESS SHARP EDGE</text>
<text x="556.1" y="227.2">UNSP.RADII</text>
<text x="556.8" y="223.8">REQUIREMENT SPECIFIED</text>
<text x="571.4" y="227">UNSP.CHF.</text>
<text x="559.8" y="238">UP TO 10</text>
<text x="576.1" y="238.1">±1.5°</text>
<text x="558.5" y="242.3">10 UP TO 50</text>
<text x="575.5" y="242.3">±0°50'</text>
<text x="557.4" y="250.8">120 UP TO 400</text>
<text x="557.9" y="246.5">50 UP TO 120</text>
<text x="575.5" y="250.8">±0°15'</text>
<text x="575.5" y="246.6">±0°25'</text>
<text x="558.7" y="259.4">0.5 UP TO 3</text>
<text x="559.5" y="263.7">3 UP TO 6</text>
<text x="576.6" y="259.4">±0.1</text>
<text x="576.6" y="263.7">±0.2</text>
<text x="559" y="268">6 UP TO 30</text>
<text x="576.6" y="268">±0.5</text>
<text x="557.9" y="272.2">30 UP TO 120</text>
<text x="576.6" y="272.2">±0.8</text>
<text x="556.9" y="280.7">315 UP TO 1000</text>
<text x="557.3" y="276.5">120 UP TO 315</text>
<text x="576.6" y="276.5">±1.2</text>
<text x="577.7" y="280.7">±2</text>
<text x="556.4" y="284.9">1000 UP TO 2000</text>
<text x="577.6" y="285">±3</text>
<text x="558.9" y="289.2">OVER 2000</text>
<text x="577.7" y="289.3">±4</text>
<text x="560" y="297.9">UP TO 10</text>
<text x="577.1" y="297.9">±1°</text>
<text x="558.5" y="302.1">10 UP TO 50</text>
<text x="575.5" y="302.2">±0°30'</text>
<text x="557.5" y="310.6">120 UP TO 400</text>
<text x="558.2" y="306.4">50 UP TO 120</text>
<text x="575.5" y="310.6">±0°10'</text>
<text x="575.5" y="306.4">±0°20'</text>
<text x="558.8" y="319.2">0.5 UP TO 3</text>
<text x="576.6" y="323.5">±0.1</text>
<text x="576.6" y="319.3">±0.1</text>
<text x="576.7" y="327.8">±0.2</text>
<text x="576.6" y="332">±0.3</text>
<text x="556.8" y="340.6">315 UP TO 1000</text>
<text x="557.3" y="336.3">120 UP TO 315</text>
<text x="576.6" y="336.3">±0.5</text>
<text x="576.6" y="340.6">±0.8</text>
<text x="556.2" y="344.8">1000 UP TO 2000</text>
<text x="576.6" y="344.8">±1.2</text>
<text x="558.9" y="349">OVER 2000</text>
<text x="577.7" y="349">±2</text>
<text x="7.7" y="382.7" transform="rotate(-90 7.7 382.7)">Uploading\2022-23\P23Y5\P23Y5B154522.dft</text>
<text x="7.7" y="409.9" transform="rotate(-90 7.7 409.9)">\\srv01102\ExDM</text>
</g>
<g font-size="2.1">
<text x="558.6" y="232.4">UNSPECIFIED TOL.(FAB)</text>
<text x="559.5" y="234.8">FOR ANGULAR IN mm.</text>
<text x="558.6" y="254">UNSPECIFIED TOL.(FAB)</text>
<text x="560.7" y="256.3">FOR LINEAR IN mm.</text>
<text x="558.7" y="292.4">UNSPECIFIED TOL.(M/C)</text>
<text x="559.6" y="294.7">FOR ANGULAR IN mm.</text>
<text x="558.7" y="313.8">UNSPECIFIED TOL.(M/C)</text>
<text x="560.6" y="316.2">FOR LINEAR IN mm.</text>
</g>
</svg>
